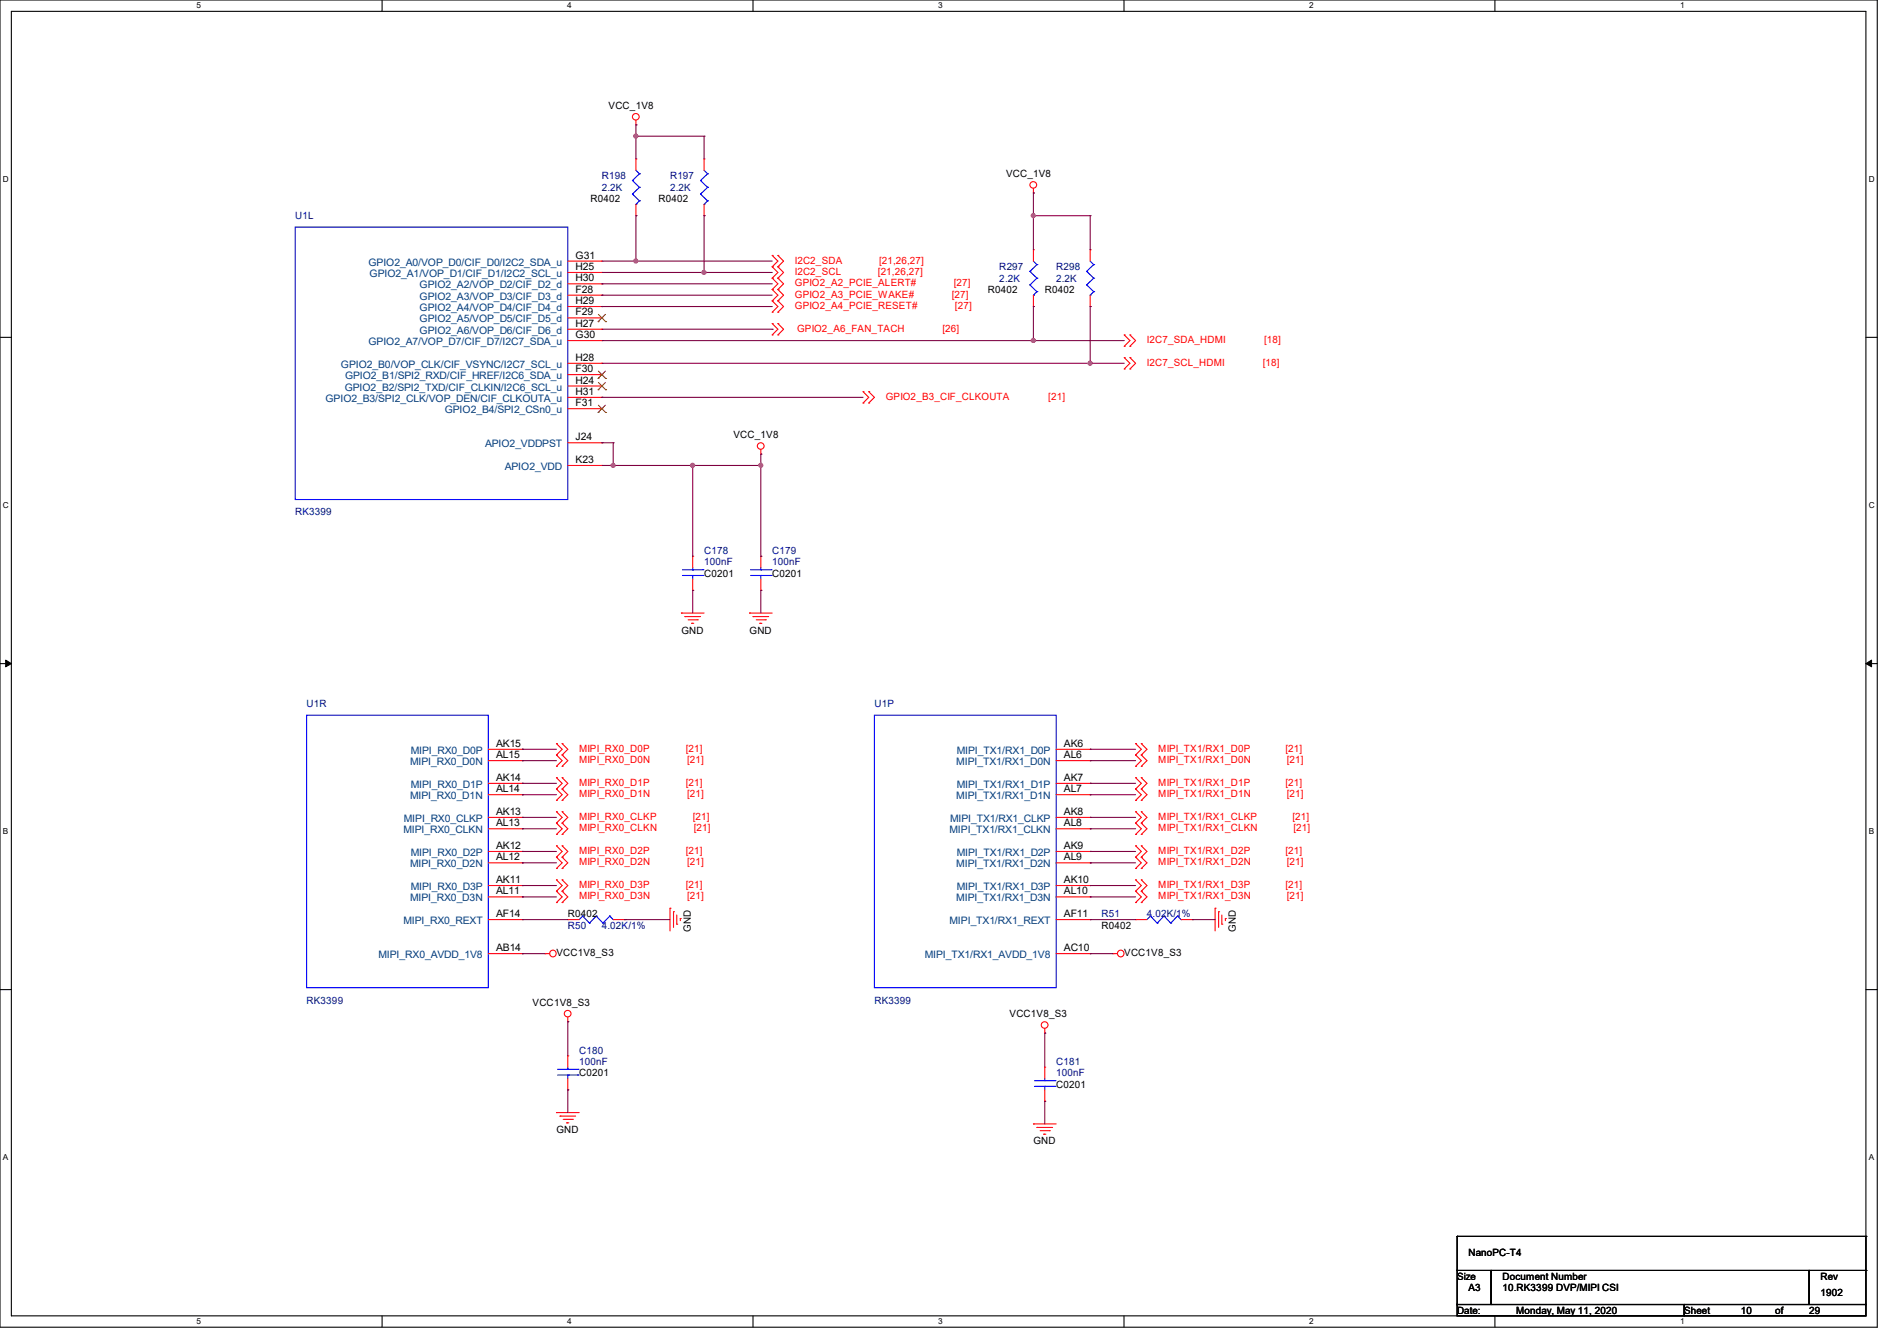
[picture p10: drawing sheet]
<svg xmlns="http://www.w3.org/2000/svg" width="297mm" height="210mm" viewBox="0 0 297 210" stroke-linecap="round" stroke-linejoin="round" font-family="sans-serif">
<path d="M0 0h293.9v207.9h-293.9zM1.8 1.8h290.3v204.3h-290.3z" fill="none" stroke="#000" stroke-width=".17"/>
<g fill="#fff">
<path d="M30.8 .2h.7v1.4h-.7z"/>
<path d="M30.8 206.2h.7v1.4h-.7z"/>
</g>
<path d="M59.8 0v1.8M59.8 206.1v1.8" fill="none" stroke="#000" stroke-width=".17"/>
<g fill="#fff">
<path d="M88.8 .2h.7v1.4h-.7z"/>
<path d="M88.8 206.2h.7v1.4h-.7z"/>
</g>
<path d="M117.9 0v1.8M117.9 206.1v1.8" fill="none" stroke="#000" stroke-width=".17"/>
<g fill="#fff">
<path d="M146.9 .2h.7v1.4h-.7z"/>
<path d="M146.9 206.2h.7v1.4h-.7z"/>
</g>
<path d="M176 0v1.8M176 206.1v1.8" fill="none" stroke="#000" stroke-width=".17"/>
<g fill="#fff">
<path d="M205 .2h.7v1.4h-.7z"/>
<path d="M205 206.2h.7v1.4h-.7z"/>
</g>
<path d="M234.1 0v1.8M234.1 206.1v1.8" fill="none" stroke="#000" stroke-width=".17"/>
<g fill="#fff">
<path d="M263.1 .2h.6v1.4h-.6z"/>
<path d="M263.1 206.2h.6v1.4h-.6z"/>
<path d="M.5 27.3h.9v1.4h-.9z"/>
<path d="M292.6 27.3h.9v1.4h-.9z"/>
<path d="M.5 78.4h.9v1.4h-.9z"/>
<path d="M292.6 78.4h.9v1.4h-.9z"/>
</g>
<path d="M0 52.8h1.8M292.1 52.8h1.8" fill="none" stroke="#000" stroke-width=".17"/>
<g fill="#fff">
<path d="M.5 129.5h.8v1.4h-.8z"/>
<path d="M292.6 129.5h.8v1.4h-.8z"/>
</g>
<path d="M0 103.9h1.8M292.1 103.9h1.8" fill="none" stroke="#000" stroke-width=".17"/>
<path d="M.9 103.4l.9 .5-.9 .5zM292.1 103.9l.9-.5v1z" fill="#000" stroke="#000" stroke-width=".16"/>
<g fill="#fff">
<path d="M.5 180.5h.8v1.4h-.8z"/>
<path d="M292.6 180.5h.8v1.4h-.8z"/>
</g>
<g fill="none" stroke="#000" stroke-width=".17">
<path d="M0 155h1.8M292.1 155h1.8M228.1 199h5.4v5.3h-5.4zM228.1 193.6h.1M228.1 193.6v5.4M228.1 193.6h64M233.5 199h49.8v5.3h-49.8zM283.3 199h8.8v5.3h-8.8zM292.1 193.6h.1M292.1 199h.1M292.1 193.6v5.4M228.1 204.3h35.6v1.8h-35.6z"/>
<path d="M263.7 204.3h28.4v1.8h-28.4z"/>
</g>
<g fill="none" stroke="#f00" stroke-width=".17">
<path d="M99.6 19.6h.1M99.6 18.8v.8M99.6 24.9h.1M99.6 33.8h.1M99.6 24.9v1.8M99.6 32v1.8M110.2 24.9h.1M110.2 33.8h.1M110.2 24.9v1.8M110.2 32v1.8M161.8 30.2h.1M161.8 39.1h.1"/>
<path d="M161.8 29.5v.7M161.8 39.1v1.8M170.7 39.1h.1M170.7 39.1v1.8M88.9 40.9h5.3M88.9 58.7h5.3M88.9 56.9h5.3M88.9 53.3h5.3M88.9 51.6h5.3M88.9 49.8h5.3M88.9 48h5.3M88.9 46.2h5.3"/>
<path d="M88.9 44.4h5.3M88.9 42.7h5.3M94.2 40.9h.1M94.2 58.7h.1M94.2 56.9h.1M94.2 53.3h.1M94.2 51.6h.1M94.2 49.8h.1M94.2 48h.1M94.2 46.2h.1M94.2 44.4h.1M94.2 42.7h.1"/>
<path d="M120.9 45.3h.1M120.9 43.6h.1M120.9 47.1h.1M120.9 48.9h.1M120.9 41.8h.1M120.9 40h.1M120.9 52.5h.1M120.9 50.7h.1M120.9 43.6l.9 .8-.9 .9M120.9 45.3l.9 .9-.9 .9M120.9 47.1l.9 .9-.9 .9M120.9 40l.9 .9-.9 .9"/>
<path d="M120.9 41.8l.9 .9-.9 .9M120.9 50.7l.9 .9-.9 .9M121.8 45.3h.1M121.8 43.6h.1M121.8 47.1h.1M121.8 48.9h.1M121.8 41.8h.1M121.8 40h.1M121.8 52.5h.1M121.8 50.7h.1M121.8 43.6l.9 .8-.9 .9M121.8 45.3l.9 .9-.9 .9"/>
<path d="M121.8 47.1l.9 .9-.9 .9M121.8 40l.9 .9-.9 .9M121.8 41.8l.9 .9-.9 .9M121.8 50.7l.9 .9-.9 .9M161.8 48h.1M161.8 46.2v1.8M170.7 48h.1M170.7 46.2v1.8M176 54.2h.1M176 52.5h.1M176 57.8h.1M176 56h.1"/>
<path d="M176 52.5l.9 .8-.9 .9M176 56l.9 .9-.9 .9M176.9 54.2h.1M176.9 52.5h.1M176.9 57.8h.1M176.9 56h.1M176.9 52.5l.9 .8-.9 .9M176.9 56l.9 .9-.9 .9M88.9 69.3h5.3M88.9 72.9h5.3M88.9 64h5.3M88.9 62.2h5.3"/>
<path d="M88.9 60.5h5.3M94.2 69.3h.1M94.2 72.9h.1M94.2 64h.1M94.2 62.2h.1M94.2 60.5h.1M119.1 71.1h.1M119.1 70.4v.7M135.1 63.1h.1M135.1 61.3h.1M135.1 61.3l.9 .9-.9 .9M136 63.1h.1"/>
<path d="M136 61.3h.1M136 61.3l.9 .9-.9 .9M106.7 96h.1M106.7 96h3.5M107.2 96.6h.1M107.2 96.6h2.5M107.7 97.1h1.5M108.3 97.6h.1M108.3 97.6h.3M108.5 87.1h.1M108.5 92.5h.1M108.5 87.1v1.8"/>
<path d="M108.5 90.7v1.8M109.2 97.1h.1M117.3 96h.1M117.3 96h3.6M117.9 96.6h.1M117.9 96.6h2.5M118.4 97.1h1.4M119 97.6h.1M119 97.6h.3M119.1 87.1h.1M119.1 92.5h.1M119.1 87.1v1.8"/>
<path d="M119.1 90.7v1.8M119.8 97.1h.1M76.5 119.1h5.3M76.5 117.3h5.3M81.8 117.3h.1M81.8 119.1h.1M87.1 118.2h.1M87.1 116.5h.1M87.1 116.5l.9 .8-.9 .9M87.1 118.2l.9 .9-.9 .9M88 118.2h.1M88 116.5h.1"/>
<path d="M88 116.5l.9 .8-.9 .9M88 118.2l.9 .9-.9 .9M165.4 119.1h5.3M165.4 117.3h5.3M170.7 119.1h.1M170.7 117.3h.1M177.8 118.2h.1M177.8 116.5h.1M177.8 116.5l.9 .8-.9 .9M177.8 118.2l.9 .9-.9 .9M178.7 118.2h.1M178.7 116.5h.1"/>
<path d="M178.7 116.5l.9 .8-.9 .9M178.7 118.2l.9 .9-.9 .9M76.5 122.7h5.3M76.5 124.5h5.3M76.5 129.8h5.3M76.5 128h5.3M76.5 135.1h5.3M76.5 133.4h5.3M76.5 138.7h5.3M81.8 122.7h.1M81.8 124.5h.1M81.8 133.4h.1"/>
<path d="M81.8 135.1h.1M81.8 138.7h.1M81.8 128h.1M81.8 129.8h.1M87.1 120h.1M87.1 123.6h.1M87.1 121.8h.1M87.1 125.3h.1M87.1 128.9h.1M87.1 127.1h.1M87.1 130.7h.1M87.1 134.2h.1"/>
<path d="M87.1 132.5h.1M87.1 136h.1M87.1 139.6h.1M87.1 137.8h.1M87.1 121.8l.9 .9-.9 .9M87.1 123.6l.9 .9-.9 .8M87.1 127.1l.9 .9-.9 .9M87.1 128.9l.9 .9-.9 .9M87.1 132.5l.9 .9-.9 .8M87.1 134.2l.9 .9-.9 .9M87.1 137.8l.9 .9-.9 .9M87.1 139.6l.9 .9-.9 .9"/>
<path d="M88 120h.1M88 123.6h.1M88 121.8h.1M88 125.3h.1M88 128.9h.1M88 127.1h.1M88 130.7h.1M88 134.2h.1M88 132.5h.1M88 136h.1M88 139.6h.1M88 137.8h.1"/>
<path d="M88 121.8l.9 .9-.9 .9M88 123.6l.9 .9-.9 .8M88 127.1l.9 .9-.9 .9M88 128.9l.9 .9-.9 .9M88 132.5l.9 .9-.9 .8M88 134.2l.9 .9-.9 .9M88 137.8l.9 .9-.9 .9M88 139.6l.9 .9-.9 .9M165.4 122.7h5.3M165.4 124.5h5.3M165.4 129.8h5.3M165.4 128h5.3"/>
<path d="M165.4 135.1h5.3M165.4 133.4h5.3M165.4 138.7h5.3M170.7 122.7h.1M170.7 124.5h.1M170.7 129.8h.1M170.7 128h.1M170.7 135.1h.1M170.7 133.4h.1M170.7 138.7h.1M177.8 139.6h.1M177.8 137.8h.1"/>
<path d="M177.8 136h.1M177.8 134.2h.1M177.8 132.5h.1M177.8 120h.1M177.8 123.6h.1M177.8 121.8h.1M177.8 125.3h.1M177.8 128.9h.1M177.8 127.1h.1M177.8 130.7h.1M177.8 139.6l.9 .9-.9 .9M177.8 137.8l.9 .9-.9 .9"/>
<path d="M177.8 134.2l.9 .9-.9 .9M177.8 132.5l.9 .9-.9 .8M177.8 121.8l.9 .9-.9 .9M177.8 123.6l.9 .9-.9 .8M177.8 127.1l.9 .9-.9 .9M177.8 128.9l.9 .9-.9 .9M178.7 139.6h.1M178.7 137.8h.1M178.7 136h.1M178.7 134.2h.1M178.7 132.5h.1M178.7 120h.1"/>
<path d="M178.7 123.6h.1M178.7 121.8h.1M178.7 125.3h.1M178.7 128.9h.1M178.7 127.1h.1M178.7 130.7h.1M178.7 139.6l.9 .9-.9 .9M178.7 137.8l.9 .9-.9 .9M178.7 134.2l.9 .9-.9 .9M178.7 132.5l.9 .9-.9 .8M178.7 121.8l.9 .9-.9 .9M178.7 123.6l.9 .9-.9 .8"/>
<path d="M178.7 127.1l.9 .9-.9 .9M178.7 128.9l.9 .9-.9 .9M76.5 149.4h5.3M76.5 140.5h5.3M76.5 144h5.3M81.8 140.5h.1M81.8 144h.1M81.8 149.4h.1M85.3 149.4h.1M85.3 149.4h.8M87.1 141.4h.1M88 141.4h.1"/>
<path d="M88.9 144h.1M88.9 159.3v.7M88.9 144h1.8M96 144h1.8M97.8 144h.1M104.9 142.2h.1M104.9 142.2v3.6M105.5 142.8h.1M105.5 142.8v2.4M106 144.7h.1M106 143.3v1.4M106.5 143.8h.1"/>
<path d="M106.5 143.8v.4M165.4 149.4h5.3M165.4 140.5h5.3M165.4 144h5.3M170.7 140.5h.1M170.7 144h.1M170.7 149.4h.1M174.2 149.4h.1M174.2 149.4h.8M177.8 141.4h.1M177.8 144h.1M177.8 144h1.8"/>
<path d="M178.7 141.4h.1M184.9 144h1.8M186.7 144h.1M190.2 142.2h.1M190.2 142.2v3.6M190.8 142.8h.1M190.8 142.8v2.4M191.3 144.7h.1M191.3 143.3v1.4M191.9 143.8h.1M191.9 143.8v.4M87.1 174.2h.1"/>
<path d="M87.1 174.2h3.6M87.7 174.8h.1M87.7 174.8h2.4M88.2 175.3h1.4M88.7 175.9h.1M88.7 175.9h.4M88.9 160h.1M88.9 165.4h.1M88.9 170.7h.1M88.9 165.4v1.7M88.9 168.9v1.8M89.6 175.3h.1"/>
<path d="M161.8 176h.1M161.8 176h3.6M162.3 176.6h.1M162.3 176.6h2.5M162.9 177.1h1.4M163.4 177.6h.1M163.4 177.6h.3M163.6 161.8h.1M163.6 167.1h.1M163.6 172.5h.1M163.6 161.1v.7M163.6 167.1v1.8"/>
<path d="M163.6 170.7v1.8M164.3 177.1h.1"/>
<circle cx="99.6" cy="18.3" r=".52"/>
<circle cx="161.8" cy="29" r=".52"/>
<circle cx="119.1" cy="69.8" r=".52"/>
<circle cx="86.6" cy="149.3" r=".52"/>
<circle cx="88.9" cy="158.8" r=".52"/>
<circle cx="175.5" cy="149.3" r=".52"/>
<circle cx="163.6" cy="160.5" r=".52"/>
</g>
<g fill="none" stroke="#00f" stroke-width=".17">
<path d="M46.2 35.6h42.7v42.6h-42.7zM99 28.3h.1M99 30.4h.1M99 28.3l1.1 1M99 30.4l1.1 1.1M99.6 32h.1M99.6 26.7l.5 .5M100.1 27.2h.1M100.1 29.3h.1M100.1 31.5h.1M100.1 27.2l-1.1 1.1M100.1 29.3l-1.1 1.1"/>
<path d="M100.1 31.5l-.5 .5M109.7 28.3h.1M109.7 30.4h.1M109.7 28.3l1.1 1M109.7 30.4l1.1 1.1M110.2 32h.1M110.2 26.7l.6 .5M110.8 27.2h.1M110.8 29.3h.1M110.8 31.5h.1M110.8 27.2l-1.1 1.1M110.8 29.3l-1.1 1.1"/>
<path d="M110.8 31.5l-.6 .5M161.2 42.5h.1M161.2 44.6h.1M161.2 42.5l1.1 1.1M161.2 44.6l1.1 1.1M161.8 46.2h.1M161.8 40.9l.5 .5M162.3 41.4h.1M162.3 43.6h.1M162.3 45.7h.1M162.3 41.4l-1.1 1.1M162.3 43.6l-1.1 1"/>
<path d="M162.3 45.7l-.5 .5M170.1 42.5h.1M170.1 44.6h.1M170.1 42.5l1.1 1.1M170.1 44.6l1.1 1.1M170.7 46.2h.1M170.7 40.9l.5 .5M171.2 41.4h.1M171.2 43.6h.1M171.2 45.7h.1M171.2 41.4l-1.1 1.1M171.2 43.6l-1.1 1"/>
<path d="M171.2 45.7l-.5 .5M106.8 90.1h3.3M106.8 89.2h3.3M108.5 89.2h.1M108.5 90.1h.1M108.5 88.9v.3M108.5 90.1v.6M110.1 90.1h.1M110.1 89.2h.1M117.5 90.1h3.2M117.5 89.2h3.2M119.1 89.2h.1"/>
<path d="M119.1 90.1h.1M119.1 88.9v.3M119.1 90.1v.6M120.7 90.1h.1M120.7 89.2h.1M48 112h28.5v42.7h-28.5zM136.9 112h28.5v42.7h-28.5zM91.2 143.5h.1M91.2 143.5l-.5 .5M91.2 143.5l1.1 1.1M92.3 144.6h.1M93.3 143.5h.1"/>
<path d="M93.3 143.5l-1 1.1M93.3 143.5l1.1 1.1M94.4 144.6h.1M95.5 143.5h.1M95.5 143.5l-1.1 1.1M95.5 143.5l.5 .5M96 144h.1M180.1 143.5h.1M180.1 143.5l-.5 .5M180.1 143.5l1.1 1.1M181.2 144.6h.1M182.2 143.5h.1"/>
<path d="M182.2 143.5l-1 1.1M182.2 143.5l1.1 1.1M183.3 144.6h.1M184.4 143.5h.1M184.4 143.5l-1.1 1.1M184.4 143.5l.5 .5M184.9 144h.1M87.3 168.4h3.2M87.3 167.5h3.2M88.9 167.5h.1M88.9 168.4h.1M88.9 167.1v.4"/>
<path d="M88.9 168.4v.5M90.5 168.4h.1M90.5 167.5h.1M162 170.1h3.2M162 169.2h3.2M163.6 169.2h.1M163.6 170.1h.1M163.6 168.9v.3M163.6 170.1v.6M165.2 170.1h.1M165.2 169.2h.1"/>
</g>
<g fill="none" stroke="#7f3f00" stroke-width=".16">
<path d="M93.6 59.3h.1M93.6 50.4h.1M93.7 59.9l1.1 1.1M93.7 58.1l1.1 1.2M93.7 49.2l1.1 1.2M94.8 59.9l-1.2 1.1M94.8 58.1l-1.2 1.2M94.8 49.2l-1.2 1.2M94.8 59.3h.1M94.8 50.4h.1M93.6 64.6h.1M93.6 61h.1"/>
<path d="M93.7 63.5l1.1 1.1M94.8 63.5l-1.2 1.1M94.8 64.6h.1M94.8 61h.1"/>
</g>
<g fill="none" stroke="#7f003f" stroke-width=".17">
<path d="M99.6 19.6h.1M99.6 19.6v5.3M99.6 33.8h.1M99.6 21.3h.1M99.6 33.8v7.1M99.6 21.3h10.6M110.2 33.8h.1M110.2 21.3h.1M110.2 21.3v3.6M110.2 33.8v8.9M161.8 33.8h.1M161.8 30.2h.1"/>
<path d="M161.8 30.2v8.9M161.8 33.8h8.9M170.7 33.8h.1M170.7 33.8v5.3M94.2 48h.1M94.2 44.4h.1M94.2 46.2h.1M94.2 48h26.7M94.2 44.4h26.7M94.2 46.2h26.7M94.2 40.9h26.7M94.2 42.7h26.7"/>
<path d="M94.2 53.3h81.8M94.2 56.9h81.8M94.2 51.6h26.7M99.6 40.9h.1M110.2 42.7h.1M120.9 51.6h.1M161.8 53.3h.1M161.8 48h.1M161.8 48v5.3M170.7 56.9h.1M170.7 48h.1M170.7 48v8.9"/>
<path d="M94.2 62.2h.1M94.2 69.3h.1M94.2 62.2h40.9M94.2 72.9h24.9M94.2 69.3h1.8M96 72.9h.1M96 69.3h.1M96 69.3v3.6M108.5 72.9h.1M108.5 72.9v14.2M119.1 71.1h.1M119.1 71.1v16"/>
<path d="M108.5 92.5h.1M108.5 92.5v3.5M119.1 92.5h.1M119.1 87.1h.1M119.1 92.5v3.5M81.8 117.3h.1M81.8 119.1h.1M81.8 117.3h5.3M81.8 119.1h5.3M170.7 119.1h.1M170.7 117.3h.1M170.7 117.3h7.1"/>
<path d="M170.7 119.1h7.1M81.8 138.7h.1M81.8 133.4h.1M81.8 135.1h.1M81.8 128h.1M81.8 129.8h.1M81.8 122.7h.1M81.8 124.5h.1M81.8 138.7h5.3M81.8 133.4h5.3M81.8 135.1h5.3M81.8 128h5.3"/>
<path d="M81.8 129.8h5.3M81.8 122.7h5.3M81.8 124.5h5.3M170.7 124.5h.1M170.7 122.7h.1M170.7 138.7h.1M170.7 135.1h.1M170.7 133.4h.1M170.7 129.8h.1M170.7 128h.1M170.7 138.7h7.1M170.7 133.4h7.1"/>
<path d="M170.7 135.1h7.1M170.7 128h7.1M170.7 129.8h7.1M170.7 122.7h7.1M170.7 124.5h7.1M81.8 149.4h.1M81.8 144h.1M81.8 140.5h.1M81.8 149.4h3.5M81.8 144h7.1M81.8 140.5h5.3M97.8 144h.1"/>
<path d="M97.8 144h7.1M170.7 144h.1M170.7 140.5h.1M170.7 149.4h.1M170.7 149.4h3.5M170.7 144h7.1M170.7 140.5h7.1M186.7 144h.1M186.7 144h3.5M88.9 170.7h.1M88.9 160h.1M88.9 160v5.4"/>
<path d="M88.9 170.7v3.5M163.6 161.8h.1M163.6 172.5h.1M163.6 161.8v5.3M163.6 172.5v3.5"/>
</g>
<g fill="#f0f" stroke="#f0f" stroke-width=".17">
<circle cx="119.1" cy="72.9" r=".32"/>
<circle cx="108.4" cy="72.9" r=".32"/>
<circle cx="99.5" cy="21.3" r=".32"/>
<circle cx="110.2" cy="42.7" r=".32"/>
<circle cx="99.5" cy="40.9" r=".32"/>
<circle cx="161.8" cy="53.3" r=".32"/>
<circle cx="170.7" cy="56.9" r=".32"/>
<circle cx="161.8" cy="33.8" r=".32"/>
<circle cx="96" cy="72.9" r=".32"/>
</g>
<g font-size="1.6">
<text x="95.3" y="17.1">VCC_1V8</text>
<text x="157.5" y="27.8">VCC_1V8</text>
<text x="92.5" y="31.7">R0402</text>
<text x="103.1" y="31.7">R0402</text>
<text x="90.1" y="40.5">G31</text>
<text x="90.1" y="47.6">H29</text>
<text x="90.1" y="45.8">F28</text>
<text x="90.1" y="44.1">H30</text>
<text x="90.1" y="42.3">H25</text>
<text x="154.7" y="45.9">R0402</text>
<text x="163.6" y="45.9">R0402</text>
<text x="90.1" y="53">G30</text>
<text x="90.1" y="51.2">H27</text>
<text x="90.1" y="49.4">F29</text>
<text x="90.1" y="58.3">F30</text>
<text x="90.1" y="56.5">H28</text>
<text x="90.1" y="63.6">F31</text>
<text x="90.1" y="61.8">H31</text>
<text x="90.1" y="60.1">H24</text>
<text x="90.1" y="69">J24</text>
<text x="114.8" y="68.7">VCC_1V8</text>
<text x="90.1" y="72.5">K23</text>
<text x="110.2" y="90.3">C0201</text>
<text x="120.9" y="90.3">C0201</text>
<text x="106.7" y="99.2">GND</text>
<text x="117.3" y="99.2">GND</text>
<text x="77.7" y="117">AK15</text>
<text x="77.7" y="118.7">AL15</text>
<text x="166.6" y="118.7">AL6</text>
<text x="166.6" y="117">AK6</text>
<text x="77.7" y="122.3">AK14</text>
<text x="77.7" y="124.1">AL14</text>
<text x="166.6" y="122.3">AK7</text>
<text x="166.6" y="124.1">AL7</text>
<text x="77.7" y="127.6">AK13</text>
<text x="77.7" y="129.4">AL13</text>
<text x="166.6" y="129.4">AL8</text>
<text x="166.6" y="127.6">AK8</text>
<text x="77.7" y="133">AK12</text>
<text x="77.7" y="134.7">AL12</text>
<text x="166.6" y="134.7">AL9</text>
<text x="166.6" y="133">AK9</text>
<text x="77.7" y="138.3">AK11</text>
<text x="77.7" y="140.1">AL11</text>
<text x="77.7" y="143.6">AF14</text>
<text x="88.9" y="143.7">R0402</text>
<text x="166.6" y="140.1">AL10</text>
<text x="166.6" y="138.3">AK10</text>
<text x="166.6" y="143.6">AF11</text>
<text x="77.7" y="149">AB14</text>
<text x="87.1" y="149.7">VCC1V8_S3</text>
<text x="108.2" y="146" transform="rotate(-90 108.2 146)">GND</text>
<text x="166.6" y="149">AC10</text>
<text x="172.5" y="145.5">R0402</text>
<text x="176" y="149.7">VCC1V8_S3</text>
<text x="193.5" y="146" transform="rotate(-90 193.5 146)">GND</text>
<text x="83.4" y="157.6">VCC1V8_S3</text>
<text x="158.1" y="159.3">VCC1V8_S3</text>
<text x="90.7" y="168.6">C0201</text>
<text x="165.4" y="170.3">C0201</text>
<text x="87.1" y="177.5">GND</text>
<text x="161.8" y="179.2">GND</text>
<text x="229.9" y="196.7">NanoPC-T4</text>
<text x="228.1" y="200.4">Size</text>
<text x="229.9" y="202.2">A3</text>
<text x="235.2" y="200.4">Document Number</text>
<text x="235.2" y="202.2">10.RK3399 DVP/MIPI CSI</text>
<text x="285" y="202.9">1902</text>
<text x="285" y="200.4">Rev</text>
<text x="228.1" y="205.7">Date:</text>
<text x="237.4" y="205.7">Monday, May 11, 2020</text>
<text x="263.7" y="205.7">Sheet</text>
<text x="272.6" y="205.7">10</text>
<text x="277.9" y="205.7">of</text>
<text x="283.2" y="205.7">29</text>
</g>
<g font-size="1.6" fill="#00007f">
<text x="94.2" y="28.1">R198</text>
<text x="94.2" y="29.9">2.2K</text>
<text x="104.9" y="28.1">R197</text>
<text x="104.9" y="29.9">2.2K</text>
<text x="46.2" y="34.3">U1L</text>
<text x="156.5" y="42.3">R297</text>
<text x="156.5" y="44.1">2.2K</text>
<text x="165.4" y="42.3">R298</text>
<text x="165.4" y="44.1">2.2K</text>
<text x="46.2" y="80.7">RK3399</text>
<text x="110.2" y="86.8">C178</text>
<text x="110.2" y="88.6">100nF</text>
<text x="120.9" y="86.8">C179</text>
<text x="120.9" y="88.6">100nF</text>
<text x="48" y="110.8">U1R</text>
<text x="136.9" y="110.8">U1P</text>
<text x="172.5" y="143.7">R51</text>
<text x="179.6" y="143.7">4.02K/1%</text>
<text x="88.9" y="145.5">R50</text>
<text x="94.2" y="145.5">4.02K/1%</text>
<text x="48" y="157.2">RK3399</text>
<text x="136.9" y="157.2">RK3399</text>
<text x="90.7" y="165">C180</text>
<text x="90.7" y="166.8">100nF</text>
<text x="165.4" y="166.8">C181</text>
<text x="165.4" y="168.6">100nF</text>
</g>
<g font-size="1.6" fill="#003f7f">
<text x="57.7" y="41.6">GPIO2_A0/VOP_D0/CIF_D0/I2C2_SDA_u</text>
<text x="57.9" y="43.4">GPIO2_A1/VOP_D1/CIF_D1/I2C2_SCL_u</text>
<text x="65.7" y="46.9">GPIO2_A3/VOP_D3/CIF_D3_d</text>
<text x="65.7" y="45.2">GPIO2_A2/VOP_D2/CIF_D2_d</text>
<text x="65.7" y="52.3">GPIO2_A6/VOP_D6/CIF_D6_d</text>
<text x="65.7" y="50.5">GPIO2_A5/VOP_D5/CIF_D5_d</text>
<text x="65.7" y="48.7">GPIO2_A4/VOP_D4/CIF_D4_d</text>
<text x="53.4" y="57.6">GPIO2_B0/VOP_CLK/CIF_VSYNC/I2C7_SCL_u</text>
<text x="54" y="59.4">GPIO2_B1/SPI2_RXD/CIF_HREF/I2C6_SDA_u</text>
<text x="57.7" y="54.1">GPIO2_A7/VOP_D7/CIF_D7/I2C7_SDA_u</text>
<text x="51" y="63">GPIO2_B3/SPI2_CLK/VOP_DEN/CIF_CLKOUTA_u</text>
<text x="54" y="61.2">GPIO2_B2/SPI2_TXD/CIF_CLKIN/I2C6_SCL_u</text>
<text x="69.6" y="64.7">GPIO2_B4/SPI2_CSn0_u</text>
<text x="75.9" y="70.1">APIO2_VDDPST</text>
<text x="79" y="73.6">APIO2_VDD</text>
<text x="64.2" y="119.8">MIPI_RX0_D0N</text>
<text x="64.3" y="118.1">MIPI_RX0_D0P</text>
<text x="149.7" y="119.8">MIPI_TX1/RX1_D0N</text>
<text x="149.8" y="118.1">MIPI_TX1/RX1_D0P</text>
<text x="64.2" y="125.2">MIPI_RX0_D1N</text>
<text x="64.3" y="123.4">MIPI_RX0_D1P</text>
<text x="149.7" y="125.2">MIPI_TX1/RX1_D1N</text>
<text x="149.8" y="123.4">MIPI_TX1/RX1_D1P</text>
<text x="63.2" y="130.5">MIPI_RX0_CLKN</text>
<text x="63.2" y="128.7">MIPI_RX0_CLKP</text>
<text x="148.7" y="130.5">MIPI_TX1/RX1_CLKN</text>
<text x="148.8" y="128.7">MIPI_TX1/RX1_CLKP</text>
<text x="64.2" y="135.8">MIPI_RX0_D2N</text>
<text x="64.3" y="134.1">MIPI_RX0_D2P</text>
<text x="149.7" y="135.8">MIPI_TX1/RX1_D2N</text>
<text x="149.8" y="134.1">MIPI_TX1/RX1_D2P</text>
<text x="64.2" y="141.2">MIPI_RX0_D3N</text>
<text x="64.3" y="139.4">MIPI_RX0_D3P</text>
<text x="149.7" y="141.2">MIPI_TX1/RX1_D3N</text>
<text x="149.8" y="139.4">MIPI_TX1/RX1_D3P</text>
<text x="63.2" y="144.7">MIPI_RX0_REXT</text>
<text x="148.7" y="144.7">MIPI_TX1/RX1_REXT</text>
<text x="59.3" y="150.1">MIPI_RX0_AVDD_1V8</text>
<text x="144.8" y="150.1">MIPI_TX1/RX1_AVDD_1V8</text>
</g>
<g font-size="1.6" fill="#f00">
<text x="124.5" y="41.3">I2C2_SDA</text>
<text x="137.6" y="41.3">[21,26,27]</text>
<text x="124.5" y="44.8">GPIO2_A2_PCIE_ALERT#</text>
<text x="124.5" y="46.6">GPIO2_A3_PCIE_WAKE#</text>
<text x="124.5" y="43.1">I2C2_SCL</text>
<text x="137.5" y="43.1">[21,26,27]</text>
<text x="149" y="46.6">[27]</text>
<text x="149.3" y="44.8">[27]</text>
<text x="124.5" y="48.4">GPIO2_A4_PCIE_RESET#</text>
<text x="124.8" y="51.9">GPIO2_A6_FAN_TACH</text>
<text x="147.6" y="51.9">[26]</text>
<text x="149.5" y="48.4">[27]</text>
<text x="179.6" y="53.7">I2C7_SDA_HDMI</text>
<text x="197.9" y="53.7">[18]</text>
<text x="179.6" y="57.3">I2C7_SCL_HDMI</text>
<text x="197.7" y="57.3">[18]</text>
<text x="138.7" y="62.6">GPIO2_B3_CIF_CLKOUTA</text>
<text x="164.1" y="62.6">[21]</text>
<text x="90.7" y="117.7">MIPI_RX0_D0P</text>
<text x="90.7" y="119.5">MIPI_RX0_D0N</text>
<text x="107.4" y="117.7">[21]</text>
<text x="107.6" y="119.5">[21]</text>
<text x="181.4" y="117.7">MIPI_TX1/RX1_D0P</text>
<text x="181.4" y="119.5">MIPI_TX1/RX1_D0N</text>
<text x="201.3" y="117.7">[21]</text>
<text x="201.5" y="119.5">[21]</text>
<text x="90.7" y="123.1">MIPI_RX0_D1P</text>
<text x="90.7" y="124.8">MIPI_RX0_D1N</text>
<text x="107.4" y="123.1">[21]</text>
<text x="107.6" y="124.8">[21]</text>
<text x="181.4" y="123.1">MIPI_TX1/RX1_D1P</text>
<text x="181.4" y="124.8">MIPI_TX1/RX1_D1N</text>
<text x="201.3" y="123.1">[21]</text>
<text x="201.5" y="124.8">[21]</text>
<text x="90.7" y="128.4">MIPI_RX0_CLKP</text>
<text x="90.7" y="130.2">MIPI_RX0_CLKN</text>
<text x="108.5" y="128.4">[21]</text>
<text x="108.6" y="130.2">[21]</text>
<text x="181.4" y="128.4">MIPI_TX1/RX1_CLKP</text>
<text x="181.4" y="130.2">MIPI_TX1/RX1_CLKN</text>
<text x="202.3" y="128.4">[21]</text>
<text x="202.5" y="130.2">[21]</text>
<text x="90.7" y="133.7">MIPI_RX0_D2P</text>
<text x="90.7" y="135.5">MIPI_RX0_D2N</text>
<text x="107.4" y="133.7">[21]</text>
<text x="107.6" y="135.5">[21]</text>
<text x="181.4" y="135.5">MIPI_TX1/RX1_D2N</text>
<text x="181.4" y="133.7">MIPI_TX1/RX1_D2P</text>
<text x="201.3" y="133.7">[21]</text>
<text x="201.5" y="135.5">[21]</text>
<text x="90.7" y="139.1">MIPI_RX0_D3P</text>
<text x="90.7" y="140.8">MIPI_RX0_D3N</text>
<text x="107.4" y="139.1">[21]</text>
<text x="107.6" y="140.8">[21]</text>
<text x="181.4" y="140.8">MIPI_TX1/RX1_D3N</text>
<text x="181.4" y="139.1">MIPI_TX1/RX1_D3P</text>
<text x="201.3" y="139.1">[21]</text>
<text x="201.5" y="140.8">[21]</text>
</g>
<g font-size="1.3">
<text x="30.8" y="1.3">5</text>
<text x="88.8" y="1.3">4</text>
<text x="146.9" y="1.3">3</text>
<text x="205" y="1.3">2</text>
<text x="263.1" y="1.3">1</text>
<text x=".5" y="28.4">D</text>
<text x="292.6" y="28.4">D</text>
<text x=".5" y="79.5">C</text>
<text x="292.6" y="79.5">C</text>
<text x=".5" y="130.6">B</text>
<text x="292.6" y="130.6">B</text>
<text x=".5" y="181.7">A</text>
<text x="292.6" y="181.7">A</text>
<text x="30.8" y="207.4">5</text>
<text x="88.8" y="207.4">4</text>
<text x="146.9" y="207.4">3</text>
<text x="205" y="207.4">2</text>
<text x="263.1" y="207.4">1</text>
</g>
</svg>
